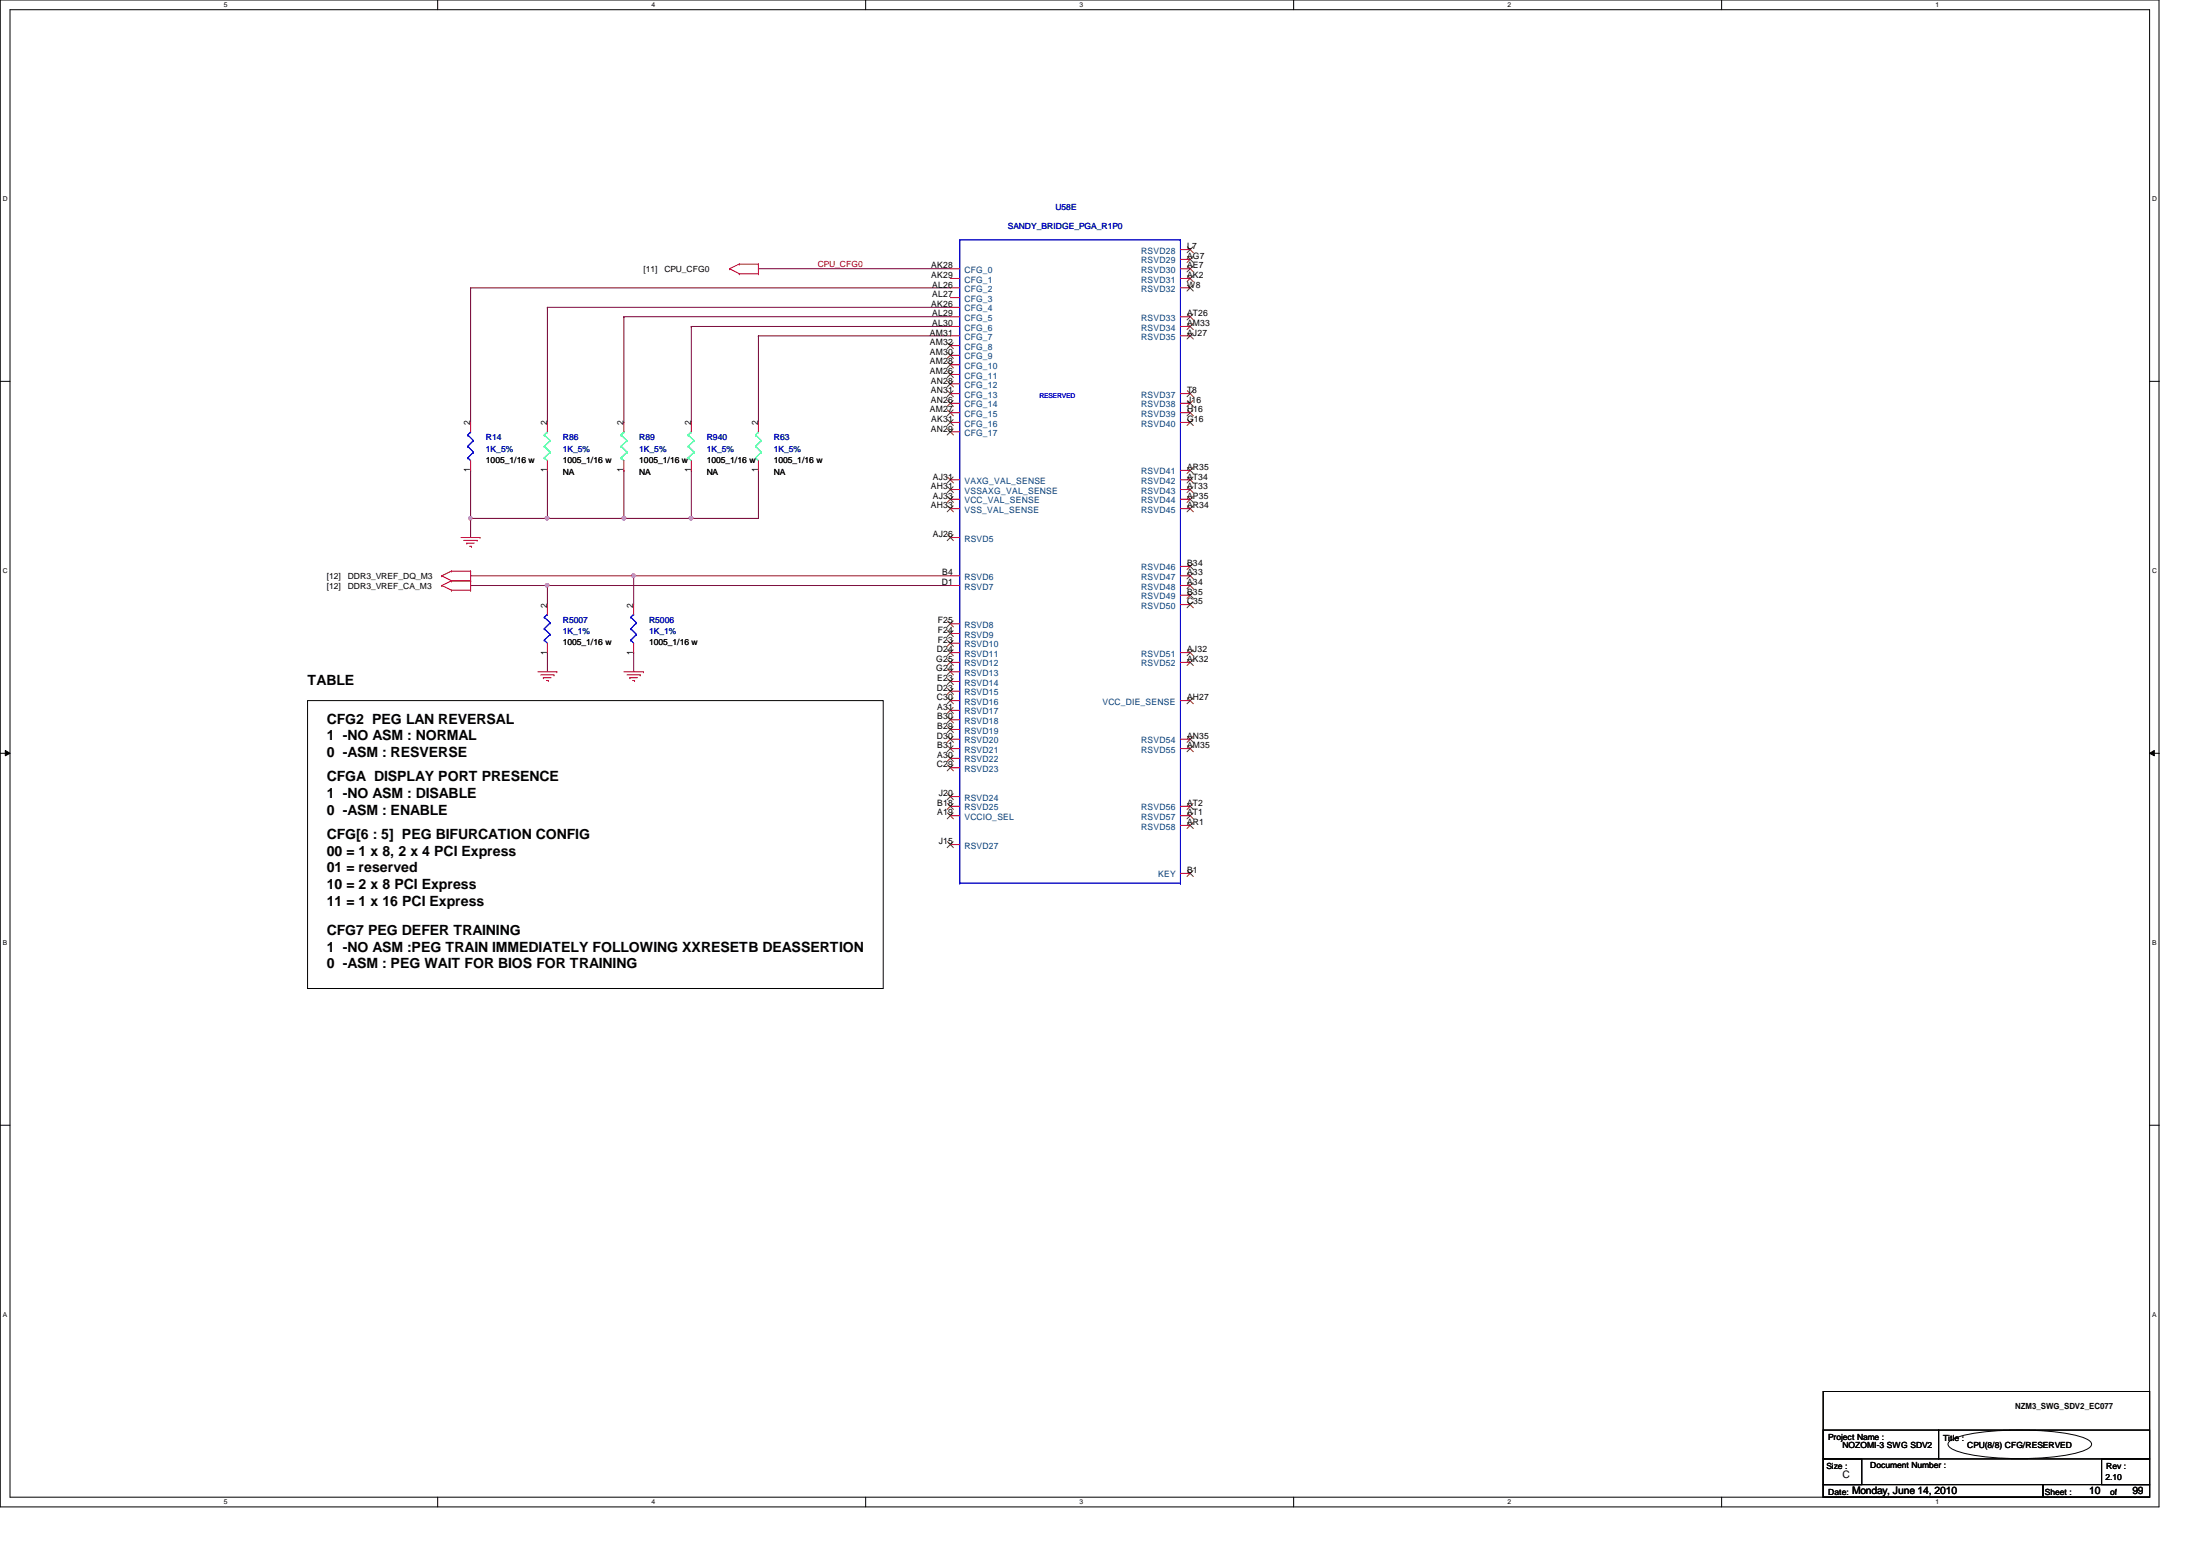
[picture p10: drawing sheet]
<svg xmlns="http://www.w3.org/2000/svg" width="297mm" height="210mm" viewBox="0 0 297 210" stroke-linecap="round" stroke-linejoin="round" font-family="sans-serif">
<path d="M0 0h291.5v203.4h-291.5zM1.4 1.3h288.8v200.8h-288.8z" fill="none" stroke="#000" stroke-width=".14"/>
<g fill="#fff">
<path d="M30.2 .2h.5v1h-.5z"/>
<path d="M30.2 202.3h.5v1h-.5z"/>
</g>
<path d="M59.1 0v1.3M59.1 202.1v1.3" fill="none" stroke="#000" stroke-width=".14"/>
<g fill="#fff">
<path d="M88 .2h.5v1h-.5z"/>
<path d="M88 202.3h.5v1h-.5z"/>
</g>
<path d="M116.9 0v1.3M116.9 202.1v1.3" fill="none" stroke="#000" stroke-width=".14"/>
<g fill="#fff">
<path d="M145.8 .2h.5v1h-.5z"/>
<path d="M145.8 202.3h.5v1h-.5z"/>
</g>
<path d="M174.7 0v1.3M174.7 202.1v1.3" fill="none" stroke="#000" stroke-width=".14"/>
<g fill="#fff">
<path d="M203.5 .2h.5v1h-.5z"/>
<path d="M203.5 202.3h.5v1h-.5z"/>
</g>
<path d="M232.4 0v1.3M232.4 202.1v1.3" fill="none" stroke="#000" stroke-width=".14"/>
<g fill="#fff">
<path d="M261.3 .2h.5v1h-.5z"/>
<path d="M261.3 202.3h.5v1h-.5z"/>
<path d="M.4 26.4h.6v1h-.6z"/>
<path d="M290.6 26.4h.6v1h-.6z"/>
<path d="M.4 76.5h.6v1.1h-.6z"/>
<path d="M290.6 76.5h.6v1.1h-.6z"/>
</g>
<path d="M0 51.5h1.4M290.2 51.5h1.3" fill="none" stroke="#000" stroke-width=".14"/>
<g fill="#fff">
<path d="M.4 126.7h.6v1.1h-.6z"/>
<path d="M290.6 126.7h.6v1.1h-.6z"/>
</g>
<path d="M0 101.7h1.4M.7 101.3l.7 .4-.7 .3zM290.2 101.7l.7-.4v.7zM290.2 101.7h1.3" fill="none" stroke="#000" stroke-width=".14"/>
<path d="M.7 101.3l.7 .4-.7 .3zM290.2 101.7l.7-.4v.7z" fill="#000"/>
<g fill="#fff">
<path d="M.4 177h.5v1h-.5z"/>
<path d="M290.6 177h.5v1h-.5z"/>
</g>
<path d="M0 151.9h1.4M290.2 151.9h1.3" fill="none" stroke="#000" stroke-width=".14"/>
<g fill="none" stroke="#800040" stroke-width=".14">
<path d="M63.5 38.9h.1M63.5 38.9h64.8M63.5 38.9v18.1M102.4 36.3h.1M102.4 36.3h25.9M73.9 41.5h.1M73.9 41.5h54.4M73.9 41.5v15.5M84.2 42.8h.1M84.2 42.8h44.1M84.2 42.8v14.2M93.3 44.1h.1"/>
<path d="M93.3 44.1h35M93.3 44.1v12.9M102.4 45.3h.1M102.4 45.3h25.9M102.4 45.3v11.7M63.5 63.5h.1M63.5 70h.1M63.5 63.5v6.5M63.5 70h10.4"/>
</g>
<path d="M63.3 69.8h.4l.1 .1-.1 .2-.2 .1-.2-.1z" fill-rule="evenodd" fill="#f0f"/>
<path d="M63.3 69.8h.4l.1 .1-.1 .2-.2 .1-.2-.1z" fill="none" stroke="#f0f" stroke-width=".14"/>
<path d="M93.3 63.5h.1M93.3 70h.1M93.3 63.5v6.5M102.4 63.5h.1M102.4 63.5v6.5h-9.1" fill="none" stroke="#800040" stroke-width=".14"/>
<circle cx="93.3" cy="69.9" r=".25" fill="#f0f"/>
<circle cx="93.3" cy="69.9" r=".25" fill="none" stroke="#f0f" stroke-width=".14"/>
<path d="M73.9 63.5h.1M73.9 70h.1M73.9 63.5v6.5M84.2 63.5h.1M84.2 63.5v6.5h-10.3" fill="none" stroke="#800040" stroke-width=".14"/>
<circle cx="73.9" cy="69.9" r=".25" fill="#f0f"/>
<circle cx="73.9" cy="69.9" r=".25" fill="none" stroke="#f0f" stroke-width=".14"/>
<path d="M84.2 70h.1M84.2 70h9.1" fill="none" stroke="#800040" stroke-width=".14"/>
<circle cx="84.2" cy="69.9" r=".25" fill="#f0f"/>
<circle cx="84.2" cy="69.9" r=".25" fill="none" stroke="#f0f" stroke-width=".14"/>
<path d="M63.5 70h.1M63.5 70v2.6M85.6 77.7h.1M85.6 77.7h42.7" fill="none" stroke="#800040" stroke-width=".14"/>
<path d="M85.4 77.5h.1l.2 .1v.3l-.2 .1-.1-.1z" fill-rule="evenodd" fill="#f0f"/>
<path d="M85.4 77.5h.1l.2 .1v.3l-.2 .1-.1-.1z" fill="none" stroke="#f0f" stroke-width=".14"/>
<path d="M63.5 77.7h.1M63.5 79h.1M63.5 77.7h22.1M63.5 79h64.8M73.9 79h.1M73.9 79v2.6M85.6 77.7h.1M85.6 77.7v3.9M73.9 88.1h.1M73.9 88.1v2.6M85.6 88.1h.1M85.6 88.1v2.6" fill="none" stroke="#800040" stroke-width=".14"/>
<circle cx="73.9" cy="79" r=".25" fill="#f0f"/>
<circle cx="73.9" cy="79" r=".25" fill="none" stroke="#f0f" stroke-width=".14"/>
<g fill="none" stroke="#f00" stroke-width=".14">
<path d="M98.5 36.3h.1M98.5 36.3l1.3 .7M99.8 35.6h.1M99.8 37h.1M99.8 35.6l-1.3 .7M99.8 35.6h2.6M99.8 37h2.6M102.4 35.6h.1M102.4 37h.1M102.4 35.6v1.4M128.3 36.3h1.3M128.3 37.6h1.3"/>
<path d="M128.3 38.9h1.3M159.4 36.3h1.3M159.4 37.6h1.3M159.4 38.9h1.3M159.4 33.7h1.3M159.4 35h1.3M63.5 57v1.3M73.9 57v1.3M84.2 57v1.3M93.3 57v1.3M102.4 57v1.3M128.3 40.2h1.3"/>
<path d="M128.3 41.5h1.3M128.3 42.8h1.3M128.3 44.1h1.3M128.3 45.3h1.3M128.3 46.7h1.3M128.3 48h1.3M128.3 49.2h1.3M128.3 50.5h1.3M128.3 51.8h1.3M128.3 53.1h1.3M128.3 54.4h1.3M128.3 55.7h1.3"/>
<path d="M128.3 57h1.3M128.3 58.3h1.3M159.4 42.8h1.3M159.4 44.1h1.3M159.4 45.3h1.3M159.4 53.1h1.3M159.4 54.4h1.3M159.4 55.7h1.3M159.4 57h1.3M59.6 77.7h.1M59.6 79h.1M59.6 77.7l1.4 .7"/>
<path d="M59.6 79l1.4 .7M61 77.1h.1M61 78.4h.1M61 79.7h.1M61 77.1l-1.4 .6M61 77.1h2.5M61 78.4h2.5M61 78.4l-1.4 .6M61 79.7h2.5M62.2 72.6h2.6M62.6 72.9h1.8M63 73.3h.1"/>
<path d="M63 73.3h1M63.4 73.7h.3M63.5 77.1h.1M63.5 78.4h.1M63.5 79.7h.1M63.5 62.2v1.3M63.5 77.1v2.6M63.7 73.7h.1M64.4 72.9h.1M64.8 72.6h.1M73.9 62.2v1.3M84.2 62.2v1.3"/>
<path d="M93.3 62.2v1.3M102.4 62.2v1.3M128.3 72.6h1.3M128.3 64.8h1.3M128.3 66.1h1.3M128.3 68.7h1.3M128.3 77.7h1.3M128.3 79h1.3M128.3 67.4h1.3M159.4 64.8h1.3M159.4 63.5h1.3M159.4 66.1h1.3"/>
<path d="M159.4 68.7h1.3M159.4 76.5h1.3M159.4 77.7h1.3M159.4 79h1.3M159.4 67.4h1.3M72.6 90.7h2.6M73 91.1h1.8M73.4 91.5h.1M73.4 91.5h1M73.8 91.9h.2M73.9 81.6v1.3M73.9 86.8v1.3"/>
<path d="M74 91.9h.1M74.8 91.1h.1M75.2 90.7h.1M84.2 90.7h2.7M84.7 91.1h1.7M85 91.5h.1M85 91.5h1.1M85.4 91.9h.3M85.6 81.6v1.3M85.6 86.8v1.3M85.7 91.9h.1M86.4 91.1h.1"/>
<path d="M86.9 90.7h.1M128.3 90.7h1.3M128.3 88.1h1.3M128.3 89.4h1.3M128.3 94.6h1.3M128.3 93.3h1.3M128.3 95.9h1.3M128.3 97.2h1.3M128.3 99.8h1.3M128.3 98.5h1.3M128.3 84.2h1.3M128.3 85.5h1.3"/>
<path d="M128.3 92h1.3M128.3 86.8h1.3M159.4 80.3h1.3M159.4 81.6h1.3M159.4 88.1h1.3M159.4 89.4h1.3M159.4 94.6h1.3M159.4 99.8h1.3M128.3 108.8h1.3M128.3 110.1h1.3M128.3 114h1.3M128.3 102.4h1.3"/>
<path d="M128.3 101h1.3M128.3 103.6h1.3M128.3 107.5h1.3M159.4 108.8h1.3M159.4 110.1h1.3M159.4 111.4h1.3M159.4 101h1.3M159.4 117.9h1.3"/>
</g>
<path d="M41.5 94.6h77.7v38.8h-77.7zM246.2 196.9h5.2v3.5h-5.2zM246.2 193h15.5v3.9h-15.5zM246.2 187.8h44v14.3h-44zM261.7 193h28.5v3.9h-28.5zM263.1 194.6a5.3 5.3 0 0 1 2.7-1 41 41 0 0 1 14.7 .2l1.4 .5 .4 .3 .1 .3-.1 .4a5.4 5.4 0 0 1-2.7 1 39.6 39.6 0 0 1-14.7-.2l-1.4-.5-.4-.3-.1-.4zM283.8 196.9h6.4v3.5h-6.4zM246.2 200.4h29.6v1.7h-29.6zM275.8 200.4h14.4v1.7h-14.4z" fill="none" stroke="#000" stroke-width=".14"/>
<g fill="none" stroke="#00ff80" stroke-width=".14">
<path d="M73.5 58.7h.1M73.5 58.7l.8 .8M73.9 58.3h.1M73.9 58.3l-.4 .4M74.3 59.5h.1M74.3 59.5l-.8 .7M83.9 58.7h.1M83.9 58.7l.8 .8M84.2 58.3h.1M84.2 58.3l-.3 .4M84.7 59.5h.1M84.7 59.5l-.8 .7"/>
<path d="M92.9 58.7h.1M92.9 58.7l.8 .8M93.3 58.3h.1M93.3 58.3l-.4 .4M93.7 59.5h.1M93.7 59.5l-.8 .7M102 58.7h.1M102 58.7l.8 .8M102.4 58.3h.1M102.4 58.3l-.4 .4M102.8 59.5h.1M102.8 59.5l-.8 .7"/>
<path d="M73.5 61.8h.1M73.5 60.2h.1M73.5 61.8l.4 .4M73.5 60.2l.8 .8M74.3 61h.1M74.3 61l-.8 .8M83.9 61.8h.1M83.9 60.2h.1M83.9 61.8l.3 .4M83.9 60.2l.8 .8M84.7 61h.1M84.7 61l-.8 .8"/>
<path d="M92.9 61.8h.1M92.9 60.2h.1M92.9 61.8l.4 .4M92.9 60.2l.8 .8M93.7 61h.1M93.7 61l-.8 .8M102 61.8h.1M102 60.2h.1M102 61.8l.4 .4M102 60.2l.8 .8M102.8 61h.1M102.8 61l-.8 .8"/>
</g>
<g fill="none" stroke="#00f" stroke-width=".14">
<path d="M159.4 32.4h.1M159.4 32.4h-29.8v86.8M159.4 32.4v86.8M63.2 58.7h.1M63.2 58.7l.7 .8M63.5 58.3h.1M63.5 58.3l-.3 .4M63.9 59.5h.1M63.9 59.5l-.7 .7M63.2 61.8h.1M63.2 60.2h.1M63.2 61.8l.3 .4"/>
<path d="M63.2 60.2l.7 .8M63.9 61h.1M63.9 61l-.7 .8M73.5 86.4h.1M73.5 84.9h.1M73.5 83.3h.1M73.5 86.4l.4 .4M73.5 84.9l.8 .7M73.5 83.3l.8 .8M73.9 82.9h.1M73.9 82.9l-.4 .4M74.3 85.6h.1"/>
<path d="M74.3 84.1h.1M74.3 85.6l-.8 .8M74.3 84.1l-.8 .8M85.2 86.4h.1M85.2 84.9h.1M85.2 83.3h.1M85.2 86.4l.4 .4M85.2 84.9l.7 .7M85.2 83.3l.7 .8M85.6 82.9h.1M85.6 82.9l-.4 .4M85.9 85.6h.1"/>
<path d="M85.9 84.1h.1M85.9 85.6l-.7 .8M85.9 84.1l-.7 .8M129.6 119.2h.1M129.6 119.2h29.8M159.4 119.2h.1"/>
</g>
<g fill="none" stroke="#804000" stroke-width=".14">
<path d="M160.3 35.9l.8 .8M160.3 37.2l.8 .8M160.3 33.3l.8 .8M160.3 34.6l.8 .8M160.3 38.5l.8 .8M161.1 35.9l-.8 .8M161.1 37.2l-.8 .8M161.1 33.3l-.8 .8M161.1 34.6l-.8 .8M161.1 38.5l-.8 .8M127.9 46.3l.8 .8M127.9 47.6l.8 .8"/>
<path d="M127.9 48.9l.8 .8M127.9 50.2l.8 .8M127.9 51.4l.8 .8M127.9 52.7l.8 .9M127.9 54.1l.8 .8M127.9 55.3l.8 .8M127.9 56.6l.8 .8M127.9 57.9l.8 .8M128.7 46.3l-.8 .8M128.7 47.6l-.8 .8M128.7 48.9l-.8 .8M128.7 50.2l-.8 .8"/>
<path d="M128.7 51.4l-.8 .8M128.7 52.7l-.8 .9M128.7 54.1l-.8 .8M128.7 55.3l-.8 .8M128.7 56.6l-.8 .8M128.7 57.9l-.8 .8M160.3 43.7l.8 .8M160.3 45l.8 .8M160.3 54.1l.8 .8M160.3 55.3l.8 .8M160.3 56.6l.8 .8M160.3 52.7l.8 .9"/>
<path d="M160.3 42.4l.8 .8M161.1 43.7l-.8 .8M161.1 45l-.8 .8M161.1 54.1l-.8 .8M161.1 55.3l-.8 .8M161.1 56.6l-.8 .8M161.1 52.7l-.8 .9M161.1 42.4l-.8 .8M127.9 72.2l.8 .8M127.9 64.4l.8 .8M127.9 65.7l.8 .8M127.9 67l.8 .8"/>
<path d="M127.9 68.3l.8 .8M128.7 68.3l-.8 .8M128.7 67l-.8 .8M128.7 72.2l-.8 .8M128.7 64.4l-.8 .8M128.7 65.7l-.8 .8M160.3 64.4l.8 .8M160.3 63.1l.8 .8M160.3 65.7l.8 .8M160.3 68.3l.8 .8M160.3 76.1l.8 .8M160.3 77.3l.8 .8"/>
<path d="M160.3 78.7l.8 .8M160.3 80l.8 .8M160.3 67l.8 .8M161.1 64.4l-.8 .8M161.1 63.1l-.8 .8M161.1 65.7l-.8 .8M161.1 68.3l-.8 .8M161.1 76.1l-.8 .8M161.1 77.3l-.8 .8M161.1 78.7l-.8 .8M161.1 80l-.8 .8M161.1 67l-.8 .8"/>
<path d="M127.9 94.2l.8 .8M127.9 92.9l.8 .8M127.9 95.5l.8 .8M127.9 96.8l.8 .8M127.9 99.4l.8 .8M127.9 98.1l.8 .8M127.9 83.8l.8 .8M127.9 85.1l.8 .8M127.9 87.7l.8 .8M127.9 89l.8 .8M127.9 90.3l.8 .8M127.9 91.6l.8 .8"/>
<path d="M127.9 86.4l.8 .8M128.7 86.4l-.8 .8M128.7 87.7l-.8 .8M128.7 89l-.8 .8M128.7 95.5l-.8 .8M128.7 98.1l-.8 .8M128.7 94.2l-.8 .8M128.7 92.9l-.8 .8M128.7 96.8l-.8 .8M128.7 99.4l-.8 .8M128.7 83.8l-.8 .8M128.7 85.1l-.8 .8"/>
<path d="M128.7 90.3l-.8 .8M128.7 91.6l-.8 .8M160.3 81.2l.8 .8M160.3 87.7l.8 .8M160.3 89l.8 .8M160.3 94.2l.8 .8M160.3 99.4l.8 .8M161.1 81.2l-.8 .8M161.1 87.7l-.8 .8M161.1 89l-.8 .8M161.1 94.2l-.8 .8M161.1 99.4l-.8 .8"/>
<path d="M127.9 113.6l.8 .8M127.9 102l.8 .8M127.9 100.7l.8 .8M127.9 103.3l.8 .8M127.9 107.1l.8 .8M127.9 108.5l.8 .8M127.9 109.7l.8 .8M128.7 100.7l-.8 .8M128.7 108.5l-.8 .8M128.7 109.7l-.8 .8M128.7 113.6l-.8 .8M128.7 102l-.8 .8"/>
<path d="M128.7 103.3l-.8 .8M128.7 107.1l-.8 .8M160.3 108.5l.8 .8M160.3 109.7l.8 .8M160.3 111l.8 .8M160.3 117.5l.8 .8M160.3 100.7l.8 .8M161.1 108.5l-.8 .8M161.1 109.7l-.8 .8M161.1 111l-.8 .8M161.1 117.5l-.8 .8M161.1 100.7l-.8 .8"/>
</g>
<path d="M63.3 69.8h.4l.1 .1-.1 .2-.2 .1-.2-.1z" fill-rule="evenodd" fill="#f0f"/>
<path d="M63.3 69.8h.4l.1 .1-.1 .2-.2 .1-.2-.1z" fill="none" stroke="#f0f" stroke-width=".14"/>
<circle cx="93.3" cy="69.9" r=".25" fill="#f0f"/>
<circle cx="93.3" cy="69.9" r=".25" fill="none" stroke="#f0f" stroke-width=".14"/>
<circle cx="73.9" cy="69.9" r=".25" fill="#f0f"/>
<circle cx="73.9" cy="69.9" r=".25" fill="none" stroke="#f0f" stroke-width=".14"/>
<circle cx="84.2" cy="69.9" r=".25" fill="#f0f"/>
<circle cx="84.2" cy="69.9" r=".25" fill="none" stroke="#f0f" stroke-width=".14"/>
<path d="M85.4 77.5h.1l.2 .1v.3l-.2 .1-.1-.1z" fill-rule="evenodd" fill="#f0f"/>
<path d="M85.4 77.5h.1l.2 .1v.3l-.2 .1-.1-.1z" fill="none" stroke="#f0f" stroke-width=".14"/>
<circle cx="73.9" cy="79" r=".25" fill="#f0f"/>
<circle cx="73.9" cy="79" r=".25" fill="none" stroke="#f0f" stroke-width=".14"/>
<g font-size="1.9">
<text x="41.5" y="92.5">TABLE</text>
<text x="44.1" y="97.7">CFG2 PEG LAN REVERSAL</text>
<text x="44.1" y="99.9">1 -NO ASM : NORMAL</text>
<text x="44.1" y="102.2">0 -ASM : RESVERSE</text>
<text x="44.1" y="105.4">CFGA DISPLAY PORT PRESENCE</text>
<text x="44.1" y="107.7">1 -NO ASM : DISABLE</text>
<text x="44.1" y="110">0 -ASM : ENABLE</text>
<text x="44.1" y="113.2">CFG[6 : 5] PEG BIFURCATION CONFIG</text>
<text x="44.1" y="115.5">00 = 1 x 8, 2 x 4 PCI Express</text>
<text x="44.1" y="117.8">01 = reserved</text>
<text x="44.1" y="120.1">10 = 2 x 8 PCI Express</text>
<text x="44.1" y="122.3">11 = 1 x 16 PCI Express</text>
<text x="44.1" y="126.2">CFG7 PEG DEFER TRAINING</text>
<text x="44.1" y="128.4">1 -NO ASM :PEG TRAIN IMMEDIATELY FOLLOWING XXRESETB DEASSERTION</text>
<text x="44.1" y="130.7">0 -ASM : PEG WAIT FOR BIOS FOR TRAINING</text>
</g>
<g font-size="1.4">
<text x="248.8" y="199.5">C</text>
<text x="250.1" y="201.7">Monday, June 14, 2010</text>
<text x="282.1" y="201.7">10</text>
<text x="287.9" y="201.7">99</text>
</g>
<g font-size="1.2" fill="#004080">
<text x="154.1" y="34.2">RSVD28</text>
<text x="154.1" y="35.6">RSVD29</text>
<text x="130.2" y="36.8">CFG_0</text>
<text x="130.2" y="38.1">CFG_1</text>
<text x="130.2" y="39.4">CFG_2</text>
<text x="130.2" y="40.7">CFG_3</text>
<text x="154.1" y="36.8">RSVD30</text>
<text x="154.1" y="38.1">RSVD31</text>
<text x="154.1" y="39.4">RSVD32</text>
<text x="130.2" y="42">CFG_4</text>
<text x="130.2" y="43.3">CFG_5</text>
<text x="130.2" y="44.6">CFG_6</text>
<text x="130.2" y="45.9">CFG_7</text>
<text x="130.2" y="47.2">CFG_8</text>
<text x="154.1" y="44.6">RSVD34</text>
<text x="154.1" y="45.9">RSVD35</text>
<text x="154.1" y="43.3">RSVD33</text>
<text x="130.2" y="48.5">CFG_9</text>
<text x="130.2" y="49.8">CFG_10</text>
<text x="130.2" y="51.1">CFG_11</text>
<text x="130.2" y="52.4">CFG_12</text>
<text x="130.2" y="53.7">CFG_13</text>
<text x="154.1" y="53.7">RSVD37</text>
<text x="130.2" y="55">CFG_14</text>
<text x="130.2" y="56.3">CFG_15</text>
<text x="130.2" y="57.6">CFG_16</text>
<text x="130.2" y="58.8">CFG_17</text>
<text x="154.1" y="55">RSVD38</text>
<text x="154.1" y="56.3">RSVD39</text>
<text x="154.1" y="57.6">RSVD40</text>
<text x="130.2" y="65.3">VAXG_VAL_SENSE</text>
<text x="154.1" y="65.3">RSVD42</text>
<text x="154.1" y="64.1">RSVD41</text>
<text x="130.2" y="66.6">VSSAXG_VAL_SENSE</text>
<text x="130.2" y="67.9">VCC_VAL_SENSE</text>
<text x="130.2" y="69.2">VSS_VAL_SENSE</text>
<text x="154.1" y="66.6">RSVD43</text>
<text x="154.1" y="69.2">RSVD45</text>
<text x="154.1" y="67.9">RSVD44</text>
<text x="130.2" y="73.1">RSVD5</text>
<text x="154.1" y="77">RSVD46</text>
<text x="130.2" y="78.3">RSVD6</text>
<text x="130.2" y="79.6">RSVD7</text>
<text x="154.1" y="78.3">RSVD47</text>
<text x="154.1" y="79.6">RSVD48</text>
<text x="154.1" y="80.9">RSVD49</text>
<text x="154.1" y="82.2">RSVD50</text>
<text x="130.2" y="84.8">RSVD8</text>
<text x="130.2" y="86.1">RSVD9</text>
<text x="130.2" y="88.6">RSVD11</text>
<text x="130.2" y="90">RSVD12</text>
<text x="130.2" y="87.4">RSVD10</text>
<text x="154.1" y="88.6">RSVD51</text>
<text x="154.1" y="90">RSVD52</text>
<text x="130.2" y="95.1">RSVD16</text>
<text x="130.2" y="93.9">RSVD15</text>
<text x="130.2" y="91.2">RSVD13</text>
<text x="130.2" y="92.5">RSVD14</text>
<text x="148.8" y="95.1">VCC_DIE_SENSE</text>
<text x="130.2" y="96.4">RSVD17</text>
<text x="130.2" y="97.7">RSVD18</text>
<text x="130.2" y="100.3">RSVD20</text>
<text x="130.2" y="99">RSVD19</text>
<text x="130.2" y="101.6">RSVD21</text>
<text x="154.1" y="100.3">RSVD54</text>
<text x="154.1" y="101.6">RSVD55</text>
<text x="130.2" y="102.9">RSVD22</text>
<text x="130.2" y="104.2">RSVD23</text>
<text x="130.2" y="108.1">RSVD24</text>
<text x="130.2" y="109.4">RSVD25</text>
<text x="130.2" y="110.7">VCCIO_SEL</text>
<text x="154.1" y="109.4">RSVD56</text>
<text x="154.1" y="110.7">RSVD57</text>
<text x="154.1" y="112">RSVD58</text>
<text x="130.2" y="114.6">RSVD27</text>
<text x="156.4" y="118.4">KEY</text>
</g>
<g font-size="1.2">
<text x="160.3" y="33.7">L7</text>
<text x="160.3" y="35">AG7</text>
<text x="125.7" y="36.2">AK28</text>
<text x="125.7" y="37.5">AK29</text>
<text x="125.7" y="41.4">AK26</text>
<text x="125.9" y="38.8">AL26</text>
<text x="125.9" y="40.1">AL27</text>
<text x="160.3" y="36.2">AE7</text>
<text x="160.3" y="37.5">AK2</text>
<text x="160.3" y="38.8">W8</text>
<text x="125.6" y="45.3">AM31</text>
<text x="125.6" y="46.6">AM32</text>
<text x="125.6" y="47.9">AM30</text>
<text x="125.9" y="42.7">AL29</text>
<text x="125.9" y="44">AL30</text>
<text x="160.3" y="44">AM33</text>
<text x="160.3" y="45.3">AJ27</text>
<text x="160.3" y="42.7">AT26</text>
<text x="125.6" y="49.2">AM28</text>
<text x="125.6" y="50.5">AM26</text>
<text x="125.7" y="51.8">AN28</text>
<text x="125.7" y="53.1">AN31</text>
<text x="160.3" y="53.1">T8</text>
<text x="63.5" y="57.4" transform="rotate(-90 63.5 57.4)">2</text>
<text x="73.9" y="57.4" transform="rotate(-90 73.9 57.4)">2</text>
<text x="84.2" y="57.4" transform="rotate(-90 84.2 57.4)">2</text>
<text x="93.3" y="57.4" transform="rotate(-90 93.3 57.4)">2</text>
<text x="102.4" y="57.4" transform="rotate(-90 102.4 57.4)">2</text>
<text x="125.6" y="55.7">AM27</text>
<text x="125.7" y="54.4">AN26</text>
<text x="125.7" y="58.3">AN29</text>
<text x="125.7" y="57">AK31</text>
<text x="160.3" y="54.4">J16</text>
<text x="160.3" y="55.7">H16</text>
<text x="160.3" y="57">G16</text>
<text x="63.5" y="63.7" transform="rotate(-90 63.5 63.7)">1</text>
<text x="73.9" y="63.7" transform="rotate(-90 73.9 63.7)">1</text>
<text x="84.2" y="63.7" transform="rotate(-90 84.2 63.7)">1</text>
<text x="93.3" y="63.7" transform="rotate(-90 93.3 63.7)">1</text>
<text x="102.4" y="63.7" transform="rotate(-90 102.4 63.7)">1</text>
<text x="125.9" y="64.7">AJ31</text>
<text x="160.3" y="64.7">AT34</text>
<text x="160.3" y="63.5">AR35</text>
<text x="125.7" y="66">AH31</text>
<text x="125.7" y="68.6">AH33</text>
<text x="125.9" y="67.4">AJ33</text>
<text x="160.3" y="66">AT33</text>
<text x="160.3" y="68.6">AR34</text>
<text x="160.3" y="67.4">AP35</text>
<text x="125.9" y="72.5">AJ26</text>
<text x="127.2" y="77.7">B4</text>
<text x="160.3" y="76.4">B34</text>
<text x="160.3" y="77.7">A33</text>
<text x="73.9" y="82" transform="rotate(-90 73.9 82)">2</text>
<text x="85.5" y="82" transform="rotate(-90 85.5 82)">2</text>
<text x="127.2" y="79">D1</text>
<text x="160.3" y="79">A34</text>
<text x="160.3" y="80.3">B35</text>
<text x="160.3" y="81.6">C35</text>
<text x="73.9" y="88.3" transform="rotate(-90 73.9 88.3)">1</text>
<text x="85.5" y="88.3" transform="rotate(-90 85.5 88.3)">1</text>
<text x="126.4" y="89.4">G25</text>
<text x="126.5" y="88.1">D24</text>
<text x="126.6" y="84.2">F25</text>
<text x="126.6" y="85.5">F24</text>
<text x="126.6" y="86.8">F23</text>
<text x="160.3" y="88.1">AJ32</text>
<text x="160.3" y="89.4">AK32</text>
<text x="126.4" y="90.6">G24</text>
<text x="126.5" y="94.5">C30</text>
<text x="126.5" y="93.3">D23</text>
<text x="126.5" y="95.8">A31</text>
<text x="126.5" y="91.9">E23</text>
<text x="160.3" y="94.5">AH27</text>
<text x="126.5" y="99.7">D30</text>
<text x="126.5" y="97.1">B30</text>
<text x="126.5" y="98.4">B29</text>
<text x="126.5" y="101">B31</text>
<text x="160.3" y="99.7">AN35</text>
<text x="160.3" y="101">AM35</text>
<text x="126.5" y="103.6">C29</text>
<text x="126.5" y="102.3">A30</text>
<text x="126.7" y="107.5">J20</text>
<text x="126.5" y="108.8">B18</text>
<text x="126.5" y="110.1">A19</text>
<text x="126.7" y="114">J15</text>
<text x="160.3" y="108.8">AT2</text>
<text x="160.3" y="110.1">AT1</text>
<text x="160.3" y="111.4">AR1</text>
<text x="160.3" y="117.9">B1</text>
</g>
<g font-size="1.1" fill="#000080">
<text x="142.5" y="28.3">U58E</text>
<text x="136.1" y="30.9">SANDY_BRIDGE_PGA_R1P0</text>
<text x="65.6" y="59.4">R14</text>
<text x="76" y="59.4">R86</text>
<text x="86.3" y="59.4">R89</text>
<text x="95.4" y="59.4">R940</text>
<text x="104.5" y="59.4">R63</text>
<text x="65.6" y="61">1K_5%</text>
<text x="76" y="61">1K_5%</text>
<text x="86.3" y="61">1K_5%</text>
<text x="95.4" y="61">1K_5%</text>
<text x="104.5" y="61">1K_5%</text>
<text x="76" y="84">R5007</text>
<text x="76" y="85.6">1K_1%</text>
<text x="87.6" y="84">R5006</text>
<text x="87.6" y="85.6">1K_1%</text>
</g>
<g font-size="1.1">
<text x="86.9" y="36.7">[11]</text>
<text x="89.7" y="36.7">CPU_CFG0</text>
<text x="65.6" y="62.5">1005_1/16 w</text>
<text x="76" y="62.5">1005_1/16 w</text>
<text x="76" y="64.1">NA</text>
<text x="86.3" y="62.5">1005_1/16 w</text>
<text x="86.3" y="64.1">NA</text>
<text x="95.4" y="62.5">1005_1/16 w</text>
<text x="95.4" y="64.1">NA</text>
<text x="104.5" y="62.5">1005_1/16 w</text>
<text x="104.5" y="64.1">NA</text>
<text x="44.1" y="78.2">[12]</text>
<text x="44.1" y="79.5">[12]</text>
<text x="46.9" y="78.2">DDR3_VREF_DQ_M3</text>
<text x="46.9" y="79.5">DDR3_VREF_CA_M3</text>
<text x="76" y="87.1">1005_1/16 w</text>
<text x="87.6" y="87.1">1005_1/16 w</text>
<text x="272.1" y="190.2">NZM3_SWG_SDV2_EC077</text>
<text x="246.8" y="194.4">Project Name :</text>
<text x="248.8" y="195.4">NOZOMI-3 SWG SDV2</text>
<text x="262.4" y="194.5">Title :</text>
<text x="265.6" y="195.4">CPU(8/8) CFG/RESERVED</text>
<text x="246.6" y="198.3">Size :</text>
<text x="246.8" y="201.8">Date:</text>
<text x="252.5" y="198.2">Document Number :</text>
<text x="276.1" y="201.8">Sheet :</text>
<text x="284.3" y="199.8">2.10</text>
<text x="284.4" y="198.3">Rev :</text>
<text x="284.9" y="201.8">of</text>
</g>
<text font-size="1.1" fill="#f00" x="110.4" y="36">CPU_CFG0</text>
<g font-size=".9">
<text x="30.2" y="1">5</text>
<text x="88" y="1">4</text>
<text x="145.8" y="1">3</text>
<text x="203.5" y="1">2</text>
<text x="261.3" y="1">1</text>
<text x=".4" y="27.2">D</text>
<text x="290.6" y="27.2">D</text>
<text x=".4" y="77.3">C</text>
<text x="290.6" y="77.3">C</text>
<text x=".4" y="127.6">B</text>
<text x="290.6" y="127.6">B</text>
<text x=".4" y="177.8">A</text>
<text x="290.6" y="177.8">A</text>
<text x="30.2" y="203.1">5</text>
<text x="88" y="203.1">4</text>
<text x="145.8" y="203.1">3</text>
<text x="203.5" y="203.1">2</text>
<text x="261.3" y="203.1">1</text>
</g>
<text font-size=".9" fill="#00f" x="140.3" y="53.7">RESERVED</text>
</svg>
